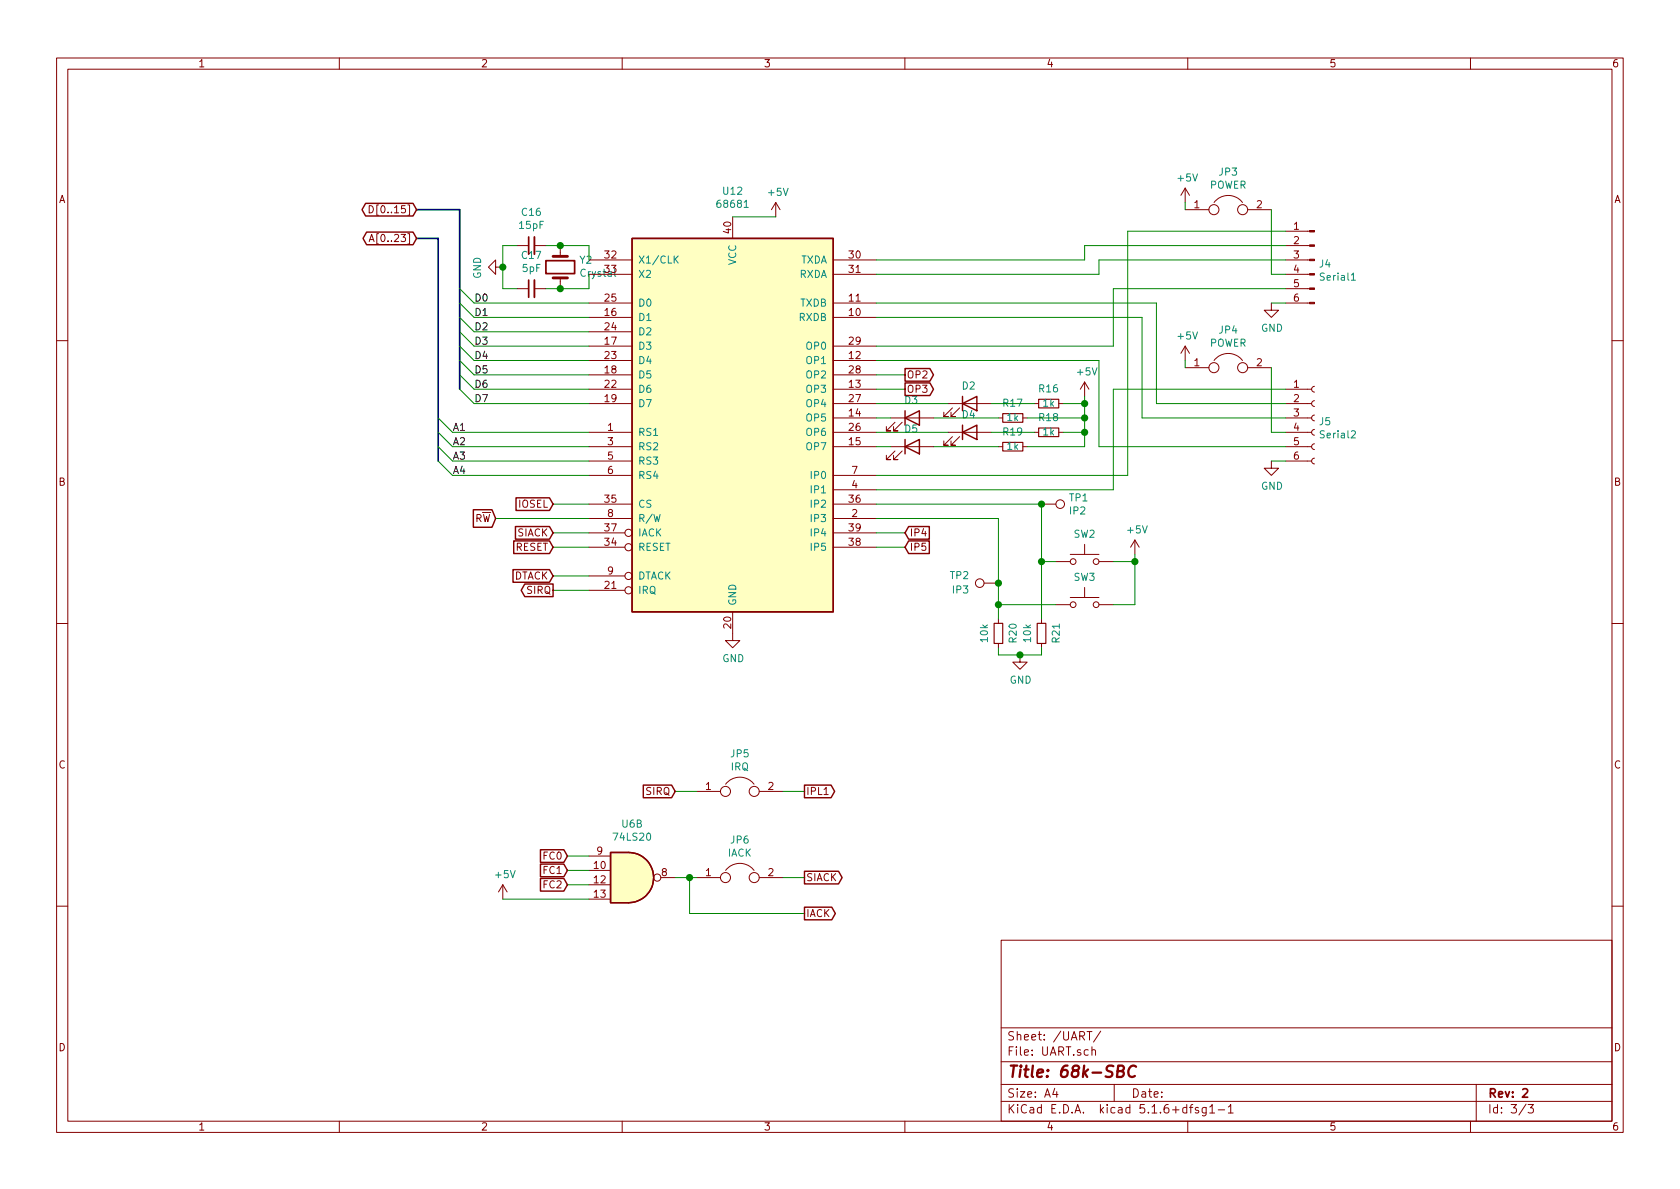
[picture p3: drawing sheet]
<svg xmlns="http://www.w3.org/2000/svg" width="297mm" height="210mm" viewBox="0 0 297 210" stroke-linecap="round" stroke-linejoin="round" font-family="sans-serif">
<g fill="none" stroke="#840000" stroke-width=".18">
<path d="M10 10.3h277v189.9h-277zM12 12.2h273v186.1h-273zM60 10.3v1.9M110 10.3v1.9M160 10.3v1.9M210 10.3v1.9M260 10.3v1.9M65.3 36.4a.64 .64 0 0 1 .7 .6 .64 .64 0 0 1-.7 .6zM129.5 38.3v3.9M137.2 35.8l-.8 1.3M137.2 35.8v2.5M137.2 35.8l.7 1.3"/>
<path d="M209.5 33.3v2.5M209.5 33.3l-.7 1.2M209.5 33.3l.8 1.2M209.5 37.1h4.2M214.7 35.8a3.2 3.2 0 0 1 5 0M220.6 37.1h4.2M65.3 42.7l.4-1.3 .4 1.3M65.4 42.4h.6M87.6 47.2v-1.2l-1.2 1.2 1.2 1.3v-1.3h1.3M91.4 51h2.1M91.4 43.4h2.1M94.5 51h2"/>
<path d="M94.5 43.4h2M99.1 43.4v1.9M99.1 49.1v1.9M104.1 53.6h7.7M104.1 48.5h7.7M104.1 46h7.7M104.1 56.1h7.7M104.1 58.7h7.7M147.3 53.6h7.6M147.3 48.5h7.6M147.3 46h7.6M147.3 56.1h7.6"/>
<path d="M224.8 53.6v1.3h1.3l-1.3 1.2-1.3-1.2h1.3M227.3 53.6h4.2M227.3 51h4.2M227.3 48.5h4.2M227.3 46h4.2M227.3 43.4h4.2M227.3 40.9h4.2M10 60.2h2M104.1 76.4h7.7M104.1 71.4h7.7M104.1 79h7.7M104.1 68.8h7.7"/>
<path d="M104.1 63.7h7.7M104.1 61.2h7.7M104.1 66.3h7.7M147.3 73.9h7.6M147.3 76.4h7.6M147.3 71.4h7.6M147.3 79h7.6M147.3 68.8h7.6M147.3 63.7h7.6M147.3 61.2h7.6M147.3 66.3h7.6M157.5 73.9h7.6"/>
<path d="M157.5 79h7.6M158.2 74.7l-1.5 1.5h.8h-.8v-.8M158.2 79.8l-1.5 1.5h.8h-.8v-.8M159.5 74.7l-1.5 1.5h.7h-.7v-.8M159.5 79.8l-1.5 1.5h.7h-.7v-.8M167.6 76.4h7.7M167.6 71.4h7.7M168.4 72.1l-1.5 1.6h.7h-.7v-.8M168.4 77.2l-1.5 1.5h.7h-.7v-.7M169.7 72.1l-1.6 1.6h.8h-.8v-.8M169.7 77.2l-1.6 1.5h.8h-.8v-.7M176.5 73.9h.8"/>
<path d="M176.5 79h.8M180.8 73.9h.8M180.8 79h.8M182.9 76.4h.7M182.9 71.4h.7M187.2 76.4h.8M187.2 71.4h.8M191.8 67.6v2.5M191.8 67.6l-.8 1.2M191.8 67.6l.7 1.2M209.5 61.2l-.7 1.3M209.5 61.2v2.5"/>
<path d="M209.5 61.2l.8 1.3M209.5 65h4.2M214.7 63.7a3.2 3.2 0 0 1 5 0M220.6 65h4.2M227.3 73.9h4.6M227.3 76.4h4.6M227.3 71.4h4.6M227.3 79h4.6M227.3 68.8h4.6M232.4 78.5l-.3 .1-.2 .3 .1 .4 .4 .2M232.4 75.9l-.3 .1-.2 .4 .1 .4 .4 .2M232.4 73.4l-.3 .1-.2 .3 .1 .4 .4 .2"/>
<path d="M232.4 70.9l-.3 .1-.2 .3 .1 .4 .4 .2M232.4 68.3l-.3 .1-.2 .4 .1 .3 .4 .2M285 60.2h2M104.1 81.5h7.7M104.1 89.1h7.7M104.1 91.7h7.7M104.1 96.8h6.4M104.1 94.2h6.4M104.1 84.1h7.7M147.3 89.1h7.6M147.3 91.7h7.6M147.3 96.8h7.6"/>
<path d="M147.3 94.2h7.6M147.3 86.6h7.6M147.3 84.1h7.6M184.1 89.1h2.6M186.7 99.3h2.5M189.2 98h5.1M191.8 96.3v1.7M194.3 99.3h2.5M200.7 95.5l-.8 1.3M200.7 95.5v2.5M200.7 95.5l.7 1.3M224.8 81.5v1.3h1.3l-1.3 1.3-1.3-1.3h1.3"/>
<path d="M227.3 81.5h4.6M232.4 81l-.3 .1-.2 .4 .1 .3 .4 .2M10 110.3h2M104.1 104.4h6.4M104.1 101.8h6.4M129.5 108.2v5.1h1.3l-1.3 1.2-1.2-1.2h1.2M174 103.1h2.5M176.5 109.5v.7M176.5 113.8v.7M180.3 115.8v1.3h1.3l-1.3 1.3-1.2-1.3h1.2M184.1 109.5v.7M184.1 113.8v.7"/>
<path d="M186.7 106.9h2.5M189.2 105.7h5.1M191.8 103.9v1.8M194.3 106.9h2.5M285 110.3h2M123.2 139.9h4.2M128.3 138.7a3.2 3.2 0 0 1 5 0M134.2 139.9h4.2M88.9 156.5l-.8 1.2M88.9 156.5v2.5M88.9 156.5l.8 1.2M104.1 153.9h3.8"/>
<path d="M104.1 156.5h3.8M104.1 159h3.8M104.1 151.4h3.8M116.8 155.2h2.6M123.2 155.2h4.2M128.3 153.9a3.2 3.2 0 0 1 5 0M134.2 155.2h4.2M145.7 140.5h.7M10 160.2h2M177 166.3h108v32h-108zM285 160.2h2M60 198.3v1.9"/>
<path d="M110 198.3v1.9M160 198.3v1.9M177 194.8h108M177 191.8h108M177 187.8h108M177 181.8h108M186.5 192.5l-.4 1h1M186.8 193v1M192.2 182.4h.9M192.6 182.4v1.5M193.1 185.7a.37 .37 0 0 1 .6 .1v.8M193.1 185.1v1.5"/>
<path d="M194.6 182.3l-1.3 2M197 191.8v3M210 198.3v1.9M210.3 195.8h.6M210.9 195.3l-.4 .2v1.3M211.9 195.9l-.4-.1-.2 .2 .1 .3 .5 .1v.3h-.6M213.3 195.8v1.2l-.3 .3h-.4M213.3 195.9l-.5-.1-.3 .3 .1 .6 .2 .1 .5-.1M213.9 195.8l.4-.5v1.5M213.9 196.8h.9M215.4 196.3h1.1M217.2 195.8l.4-.5v1.5"/>
<path d="M217.2 196.8h.8M260 198.3v1.9M261 191.8v6.5M269.8 195.2l-1.2 2M270.2 195.3h.9l-.5 .6 .4 .1v.7l-.2 .1-.6-.1"/>
<circle cx="214.6" cy="37.1" r=".89"/>
<circle cx="219.7" cy="37.1" r=".89"/>
<circle cx="214.6" cy="65" r=".89"/>
<circle cx="219.7" cy="65" r=".89"/>
<circle cx="111.1" cy="94.2" r=".63"/>
<circle cx="111.1" cy="96.8" r=".63"/>
<circle cx="187.5" cy="89.1" r=".76"/>
<circle cx="189.7" cy="99.3" r=".51"/>
<circle cx="193.8" cy="99.3" r=".51"/>
<circle cx="111.1" cy="104.4" r=".63"/>
<circle cx="111.1" cy="101.8" r=".63"/>
<circle cx="173.2" cy="103.1" r=".76"/>
<circle cx="189.7" cy="106.9" r=".51"/>
<circle cx="193.8" cy="106.9" r=".51"/>
<circle cx="128.3" cy="139.9" r=".89"/>
<circle cx="133.3" cy="139.9" r=".89"/>
<circle cx="116.2" cy="155.2" r=".63"/>
<circle cx="128.3" cy="155.2" r=".89"/>
<circle cx="133.3" cy="155.2" r=".89"/>
</g>
<path d="M93.5 41.9v3.1M93.5 49.5v3.1M96.5 46.1h5.1v2.3h-5.1zM269.2 192.7l.3-.2h.3l.3 .5-.9 1h.9" fill="none" stroke="#840000" stroke-width=".3"/>
<path d="M197.6 189.4l.9-.1a.47 .47 0 0 0 .2-.5 .47 .47 0 0 0-.3-.4h-.7l-.2 2h.7a.53 .53 0 0 0 .5-.5 .53 .53 0 0 0-.4-.5M200.9 188.6a.88 .88 0 0 0-1.1 0 .88 .88 0 0 0-.3 1 .7 .7 0 0 0 .3 .8 .7 .7 0 0 0 .9-.1" fill="none" stroke="#840000" stroke-width=".41"/>
<path d="M177.3 73.1h3.5v1.6h-3.5zM177.3 78.2h3.5v1.6h-3.5zM183.6 75.7h3.6v1.5h-3.6zM183.6 70.6h3.6v1.5h-3.6zM175.8 110.2h1.5v3.6h-1.5zM183.4 110.2h1.5v3.6h-1.5z" fill="none" stroke="#840000" stroke-width=".2"/>
<g fill="#840000" stroke="#840000" stroke-width=".18">
<path d="M231.5 53.5h.9v.2h-.9z"/>
<path d="M231.5 50.9h.9v.3h-.9z"/>
<path d="M231.5 48.4h.9v.2h-.9z"/>
<path d="M231.5 45.8h.9v.3h-.9z"/>
<path d="M231.5 43.3h.9v.3h-.9z"/>
<path d="M231.5 40.8h.9v.2h-.9z"/>
</g>
<path d="M131.6 36.7h.7M119.4 45.8l.5 .7M119.9 45.3l-.7 .7M238.9 49.5h.7" fill="none" stroke="#008484" stroke-width=".18"/>
<path d="M94.5 41.9v3.1M94.5 49.5v3.1" fill="none" stroke="#840000" stroke-width=".33"/>
<path d="M97.8 49.1h2.5M97.8 45.3h2.5" fill="none" stroke="#840000" stroke-width=".51"/>
<g fill="none" stroke="#840000" stroke-width=".25">
<path d="M64.6 36h8.4l.7 1.1-.7 1.1h-8.4l-.6-1.1zM64.8 41h8.2l.7 1.2-.7 1.1h-8.2l-.6-1.1zM111.8 42.2h35.5v66h-35.5zM160 73.9l2.6-1.3v2.6zM160 79l2.6-1.3v2.6zM160 67.7h4.4l.6 1.1-.6 1.1h-4.4zM160 65.2h4.4l.6 1.1-.6 1.1h-4.4zM160 72.6v2.6M160 77.7v2.6M170.2 71.4l2.5-1.3v2.5zM170.2 76.4l2.5-1.2v2.5zM170.2 70.1v2.5"/>
<path d="M170.2 75.2v2.5M83.7 90.1h3.3l.6 1.6-.6 1.5h-3.3zM90.8 95.7h6.4l.6 1.1-.6 1.1h-6.4zM91.1 93.1h6.1l.6 1.1-.6 1.1h-6.1zM91.2 88h6l.6 1.1-.6 1.2h-6zM160.7 95.7h3.6v2.2h-3.6l-.7-1.1zM160.7 93.1h3.6v2.2h-3.6l-.7-1.1zM90.7 100.7h6.5l.6 1.1-.6 1.2h-6.5zM92.8 103.3h5v2.2h-5l-.6-1.1zM113.7 138.8h5l.7 1.1-.7 1.2h-5zM142.2 138.8h4.7l.7 1.1-.7 1.2h-4.7zM95.6 150.3h4.1l.6 1.1-.6 1.1h-4.1z"/>
<path d="M95.6 152.8h4.1l.6 1.1-.6 1.1h-4.1zM95.6 155.3h4.1l.6 1.2-.6 1.1h-4.1zM107.9 150.7h3.2a4.4 4.4 0 0 1 4.5 4.5 4.4 4.4 0 0 1-4.5 4.4h-3.2zM142.2 154.1h6.1l.6 1.1-.6 1.1h-6.1zM142.2 160.4h4.9l.6 1.1-.6 1.2h-4.9z"/>
</g>
<g fill="#ffffc2" stroke="#ffffc2" stroke-width=".18">
<path d="M111.1 150.7a4.4 4.4 0 0 1 4.5 4.5 4.4 4.4 0 0 1-4.5 4.4z"/>
<path d="M107.9 150.7h3.2v8.9h-3.2z"/>
<path d="M111.8 42.2h35.5v66h-35.5z"/>
</g>
<path d="M73.7 37.1h7.6v31.7M73.7 42.2h3.8v39.3" fill="none" stroke="#000084" stroke-width=".3"/>
<g fill="none" stroke="#008400" stroke-width=".18">
<path d="M129.5 38.3h7.7M209.5 35.8v1.3M224.8 37.1v11.4h2.5M81.3 51l2.5 2.6h20.3M81.3 58.7l2.5 2.5h20.3M81.3 53.6l2.5 2.5h20.3M81.3 56.1l2.5 2.6h20.3M91.4 43.4h-2.5v7.6h2.5M96.5 43.4h7.6v2.6M104.1 48.5v2.5h-7.6M154.9 53.6h49.6v17.8h22.8M154.9 56.1h47v17.8h25.4"/>
<path d="M224.8 53.6h2.5M227.3 43.4h-35.5v2.6h-36.9M227.3 46h-33v2.5h-39.4M227.3 51h-30.5v10.2h-41.9M227.3 40.9h-27.9v43.2h-44.5M77.5 73.9l2.5 2.5h24.1M77.5 76.4l2.5 2.6h24.1M77.5 79l2.5 2.5h24.1M81.3 63.7l2.5 2.6h20.3M81.3 66.3l2.5 2.5h20.3M81.3 68.8l2.5 2.6h20.3M81.3 61.2l2.5 2.5h20.3"/>
<path d="M154.9 66.3h5.1M154.9 68.8h5.1M154.9 71.4h12.7M154.9 73.9h2.6M154.9 76.4h12.7M154.9 79h2.6M154.9 63.7h39.4v15.3h33M165.1 73.9h11.4M165.1 79h11.4M175.3 71.4h7.6M175.3 76.4h7.6M181.6 73.9h10.2"/>
<path d="M188 71.4h3.8M188 76.4h3.8M191.8 70.1v8.9h-10.2M209.5 63.7v1.3M224.8 65v11.4h2.5M227.3 68.8h-30.5v17.8h-41.9M77.5 81.5l2.5 2.6h24.1M87.6 91.7h16.5M97.8 96.8h6.3M97.8 94.2h6.3M97.8 89.1h6.3M154.9 89.1h29.2v20.4"/>
<path d="M154.9 91.7h21.6v17.8M154.9 96.8h5.1M154.9 94.2h5.1M184.1 99.3h2.6M196.8 99.3h3.9M200.7 98v8.9h-3.9M224.8 81.5h2.5M97.8 101.8h6.3M97.8 104.4h6.3M176.5 114.5v1.3h7.6v-1.3M176.5 106.9h10.2M119.4 139.9h3.8"/>
<path d="M138.4 139.9h3.8M88.9 159h15.2M100.3 156.5h3.8M100.3 153.9h3.8M100.3 151.4h3.8M119.4 155.2h3.8M121.9 155.2v6.3h20.3M138.4 155.2h3.8"/>
</g>
<g fill="#008400" stroke="#008400" stroke-width=".25">
<circle cx="99.1" cy="43.4" r=".51"/>
<circle cx="176.5" cy="103.1" r=".51"/>
<circle cx="176.5" cy="106.9" r=".51"/>
<circle cx="184.2" cy="89.1" r=".51"/>
<circle cx="88.9" cy="47.2" r=".51"/>
<circle cx="184.2" cy="99.3" r=".51"/>
<circle cx="99.1" cy="51" r=".51"/>
<circle cx="121.9" cy="155.2" r=".51"/>
<circle cx="191.8" cy="71.4" r=".51"/>
<circle cx="191.8" cy="73.9" r=".51"/>
<circle cx="191.8" cy="76.4" r=".51"/>
<circle cx="180.3" cy="115.8" r=".51"/>
<circle cx="200.7" cy="99.3" r=".51"/>
</g>
<text font-size="2.8" fill="#840000" x="178" y="190.5">Title: 68k-SBC</text>
<g font-size="2.1" fill="#840000">
<text x="178" y="184">Sheet: /UART/</text>
<text x="178" y="186.7">File: UART.sch</text>
<text x="178" y="196.9">KiCad E.D.A. kicad 5.1.6+dfsg1-1</text>
<text x="178" y="194.1">Size: A4</text>
<text x="200" y="194.1">Date:</text>
<text x="263" y="194.1">Rev: 2</text>
<text x="263" y="196.9">Id: 3/3</text>
</g>
<g font-size="1.8" fill="#840000">
<text x="35" y="11.9">1</text>
<text x="85" y="11.9">2</text>
<text x="135" y="11.9">3</text>
<text x="185" y="11.9">4</text>
<text x="235" y="11.9">5</text>
<text x="285" y="11.9">6</text>
<text x="10.4" y="35.9">A</text>
<text x="285.4" y="35.9">A</text>
<text x="66.5" y="37.7">D[0..15]</text>
<text x="129.3" y="41.2" transform="rotate(-90 129.3 41.2)">40</text>
<text x="211.2" y="36.8">1</text>
<text x="222.2" y="36.8">2</text>
<text x="228.8" y="40.6">1</text>
<text x="66.5" y="42.8">A[0..23]</text>
<text x="107" y="45.7">32</text>
<text x="150.2" y="45.7">30</text>
<text x="228.8" y="43.2">2</text>
<text x="228.8" y="45.7">3</text>
<text x="107" y="53.3">25</text>
<text x="107" y="48.3">33</text>
<text x="150.2" y="53.3">11</text>
<text x="150.2" y="48.3">31</text>
<text x="228.8" y="48.3">4</text>
<text x="228.8" y="50.8">5</text>
<text x="228.8" y="53.3">6</text>
<text x="107" y="55.9">16</text>
<text x="107" y="58.4">24</text>
<text x="150.2" y="55.9">10</text>
<text x="107" y="61">17</text>
<text x="107" y="63.5">23</text>
<text x="150.2" y="63.5">12</text>
<text x="150.2" y="61">29</text>
<text x="211.2" y="64.8">1</text>
<text x="222.2" y="64.8">2</text>
<text x="107" y="66">18</text>
<text x="107" y="71.1">19</text>
<text x="107" y="68.6">22</text>
<text x="150.2" y="68.6">13</text>
<text x="150.2" y="71.1">27</text>
<text x="150.2" y="66">28</text>
<text x="160.3" y="69.5">OP3</text>
<text x="160.3" y="66.9">OP2</text>
<text x="228.8" y="68.6">1</text>
<text x="228.8" y="71.1">2</text>
<text x="107.5" y="76.2">1</text>
<text x="150.2" y="73.7">14</text>
<text x="150.2" y="76.2">26</text>
<text x="228.8" y="73.7">3</text>
<text x="228.8" y="76.2">4</text>
<text x="107.5" y="78.7">3</text>
<text x="107.5" y="81.3">5</text>
<text x="107.5" y="83.8">6</text>
<text x="150.2" y="78.7">15</text>
<text x="150.6" y="83.8">7</text>
<text x="228.8" y="78.7">5</text>
<text x="228.8" y="81.3">6</text>
<text x="10.4" y="85.9">B</text>
<text x="91.7" y="89.8">IOSEL</text>
<text x="107" y="88.9">35</text>
<text x="150.2" y="88.9">36</text>
<text x="150.6" y="86.4">4</text>
<text x="285.4" y="85.9">B</text>
<text x="83.9" y="92.3">RW</text>
<text x="91.5" y="94.9">SIACK</text>
<text x="107" y="94">37</text>
<text x="107.5" y="91.4">8</text>
<text x="150.2" y="94">39</text>
<text x="150.6" y="91.4">2</text>
<text x="160.8" y="94.9">IP4</text>
<text x="91.1" y="97.4">RESET</text>
<text x="107" y="96.5">34</text>
<text x="107.5" y="101.6">9</text>
<text x="150.2" y="96.5">38</text>
<text x="160.8" y="97.4">IP5</text>
<text x="90.8" y="102.5">DTACK</text>
<text x="93.2" y="105">SIRQ</text>
<text x="107" y="104.1">21</text>
<text x="129.3" y="111.1" transform="rotate(-90 129.3 111.1)">20</text>
<text x="10.4" y="135.9">C</text>
<text x="285.4" y="135.9">C</text>
<text x="114.3" y="140.6">SIRQ</text>
<text x="124.8" y="139.7">1</text>
<text x="135.8" y="139.7">2</text>
<text x="142.5" y="140.6">IPL1</text>
<text x="96.2" y="152">FC0</text>
<text x="96.2" y="154.6">FC1</text>
<text x="105.1" y="153.7">10</text>
<text x="105.6" y="151.1">9</text>
<text x="117" y="154.9">8</text>
<text x="124.8" y="154.9">1</text>
<text x="135.8" y="154.9">2</text>
<text x="142.5" y="155.8">SIACK</text>
<text x="96.2" y="157.1">FC2</text>
<text x="105.1" y="156.2">12</text>
<text x="105.1" y="158.7">13</text>
<text x="142.5" y="162.2">IACK</text>
<text x="10.4" y="185.9">D</text>
<text x="285.4" y="185.9">D</text>
<text x="35" y="199.9">1</text>
<text x="85" y="199.9">2</text>
<text x="135" y="199.9">3</text>
<text x="185" y="199.9">4</text>
<text x="235" y="199.9">5</text>
<text x="285" y="199.9">6</text>
</g>
<g font-size="1.8" fill="#008484">
<text x="127.9" y="34.4">U12</text>
<text x="135.9" y="34.6">+5V</text>
<text x="208.3" y="32.1">+5V</text>
<text x="213.8" y="33.4">POWER</text>
<text x="215.6" y="31.1">JP3</text>
<text x="91.9" y="40.5">15pF</text>
<text x="92.3" y="38.2">C16</text>
<text x="127.1" y="36.7">68681</text>
<text x="92.3" y="45.8">C17</text>
<text x="102.5" y="46.6">Y2</text>
<text x="112.8" y="46.6">X1/CLK</text>
<text x="130.2" y="46.9" transform="rotate(-90 130.2 46.9)">VCC</text>
<text x="141.5" y="46.6">TXDA</text>
<text x="233.3" y="47.3">J4</text>
<text x="85.1" y="49.3" transform="rotate(-90 85.1 49.3)">GND</text>
<text x="92.4" y="48.1">5pF</text>
<text x="102.8" y="48.9">Crystal</text>
<text x="112.8" y="49.1">X2</text>
<text x="141.3" y="49.1">RXDA</text>
<text x="233.7" y="49.6">Serial1</text>
<text x="112.8" y="56.8">D1</text>
<text x="112.8" y="59.3">D2</text>
<text x="112.8" y="54.2">D0</text>
<text x="141.3" y="56.8">RXDB</text>
<text x="141.5" y="54.2">TXDB</text>
<text x="215.6" y="59">JP4</text>
<text x="223" y="58.7">GND</text>
<text x="112.8" y="61.8">D3</text>
<text x="112.8" y="64.4">D4</text>
<text x="142.8" y="64.4">OP1</text>
<text x="142.8" y="61.8">OP0</text>
<text x="208.3" y="60">+5V</text>
<text x="213.8" y="61.3">POWER</text>
<text x="112.8" y="66.9">D5</text>
<text x="112.8" y="69.5">D6</text>
<text x="142.8" y="69.5">OP3</text>
<text x="142.8" y="66.9">OP2</text>
<text x="160" y="71.4">D3</text>
<text x="170.2" y="68.9">D2</text>
<text x="177.4" y="71.9">R17</text>
<text x="183.8" y="69.4">R16</text>
<text x="184.5" y="71.9">1k</text>
<text x="190.6" y="66.4">+5V</text>
<text x="112.8" y="77.1">RS1</text>
<text x="112.8" y="72">D7</text>
<text x="142.8" y="74.5">OP5</text>
<text x="142.8" y="77.1">OP6</text>
<text x="142.8" y="72">OP4</text>
<text x="160" y="76.5">D5</text>
<text x="170.2" y="74">D4</text>
<text x="177.4" y="77">R19</text>
<text x="178.1" y="74.5">1k</text>
<text x="183.8" y="74.5">R18</text>
<text x="184.5" y="77">1k</text>
<text x="233.3" y="75.2">J5</text>
<text x="233.7" y="77.5">Serial2</text>
<text x="112.8" y="79.6">RS2</text>
<text x="112.8" y="82.2">RS3</text>
<text x="142.8" y="79.6">OP7</text>
<text x="178.1" y="79.5">1k</text>
<text x="112.8" y="89.8">CS</text>
<text x="112.8" y="84.7">RS4</text>
<text x="143.6" y="89.8">IP2</text>
<text x="143.6" y="87.2">IP1</text>
<text x="143.6" y="84.7">IP0</text>
<text x="189.1" y="88.7">TP1</text>
<text x="223" y="86.6">GND</text>
<text x="112.8" y="94.9">IACK</text>
<text x="112.8" y="92.3">R/W</text>
<text x="143.6" y="92.3">IP3</text>
<text x="143.6" y="94.9">IP4</text>
<text x="189.2" y="91">IP2</text>
<text x="189.9" y="95.1">SW2</text>
<text x="199.4" y="94.3">+5V</text>
<text x="112.8" y="97.4">RESET</text>
<text x="143.6" y="97.4">IP5</text>
<text x="112.8" y="105">IRQ</text>
<text x="112.8" y="102.5">DTACK</text>
<text x="130.2" y="107.2" transform="rotate(-90 130.2 107.2)">GND</text>
<text x="168" y="102.4">TP2</text>
<text x="168.5" y="104.9">IP3</text>
<text x="189.9" y="102.7">SW3</text>
<text x="174.7" y="113.5" transform="rotate(-90 174.7 113.5)">10k</text>
<text x="179.8" y="113.6" transform="rotate(-90 179.8 113.6)">R20</text>
<text x="182.3" y="113.5" transform="rotate(-90 182.3 113.5)">10k</text>
<text x="187.4" y="113.6" transform="rotate(-90 187.4 113.6)">R21</text>
<text x="127.7" y="117.1">GND</text>
<text x="178.5" y="120.9">GND</text>
<text x="129.2" y="133.9">JP5</text>
<text x="129.2" y="136.2">IRQ</text>
<text x="108.7" y="148.7">74LS20</text>
<text x="110" y="146.3">U6B</text>
<text x="129.2" y="149.2">JP6</text>
<text x="87.7" y="155.3">+5V</text>
<text x="128.7" y="151.5">IACK</text>
</g>
<g font-size="1.8">
<text x="83.8" y="53.3">D0</text>
<text x="83.8" y="55.9">D1</text>
<text x="83.8" y="58.4">D2</text>
<text x="83.8" y="61">D3</text>
<text x="83.8" y="63.5">D4</text>
<text x="83.8" y="66">D5</text>
<text x="83.8" y="71.1">D7</text>
<text x="83.8" y="68.6">D6</text>
<text x="80" y="76.2">A1</text>
<text x="80" y="78.7">A2</text>
<text x="80" y="81.3">A3</text>
<text x="80" y="83.8">A4</text>
</g>
</svg>
